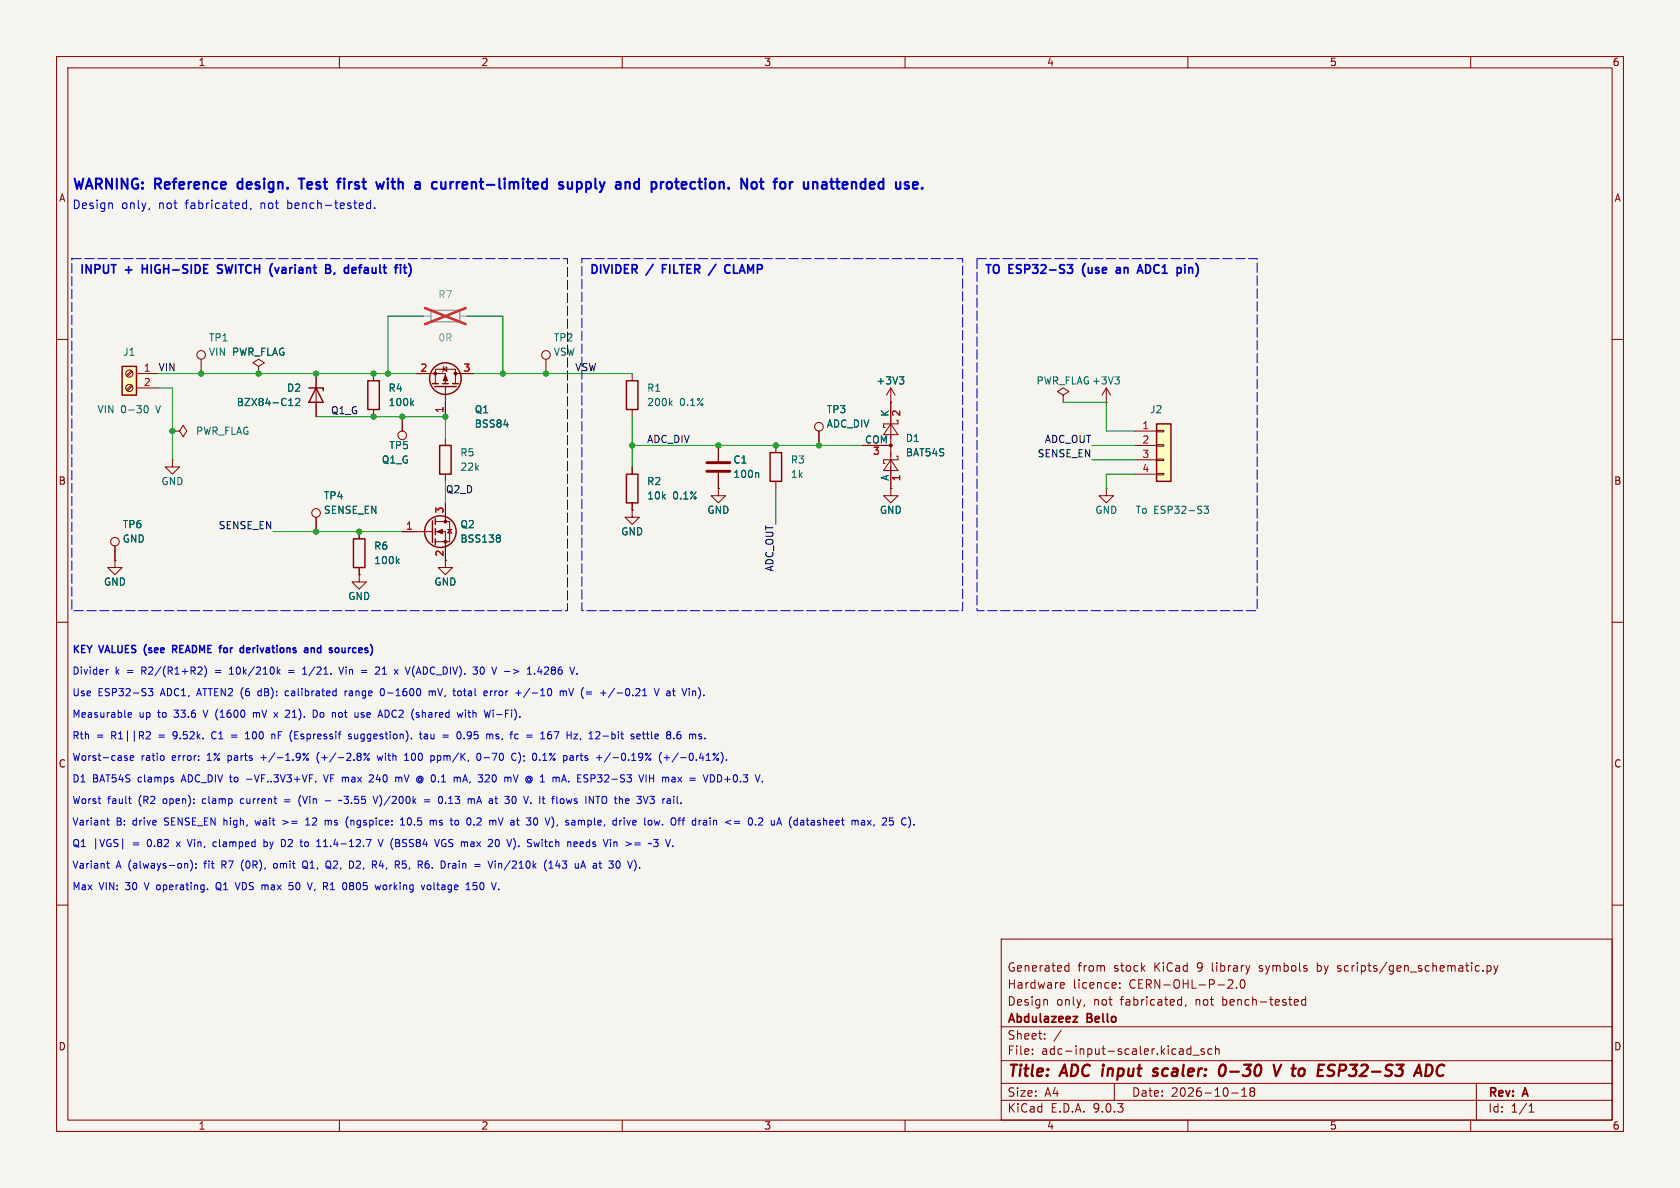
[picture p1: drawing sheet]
<svg xmlns="http://www.w3.org/2000/svg" width="297mm" height="210mm" viewBox="0 0 297 210" stroke-linecap="round" stroke-linejoin="round" font-family="sans-serif">
<path d="M0 0h297v210h-297z" fill="#f5f4ef" stroke="#f5f4ef" stroke-width=".18"/>
<g fill="none" stroke="#840000" stroke-width=".18">
<path d="M10 10h277v190h-277zM12 12h273v186h-273zM60 10v2M110 10v2M160 10v2M210 10v2M260 10v2M10 60h2M285 60h2M127 86.4v1.2h1.3l-1.3 1.3-1.3-1.3h1.3M127 86.4h.1M10 110h2"/>
<path d="M285 110h2M10 160h2M177 166h108v32h-108zM185 176.7l.2 .2v.8M187.7 173.7l.4 .1 .1 .3-.7 .1M188.1 174.6l-.4 .1M188.4 171.6h.6M188.4 170.8h.6M189 170.2v1.5M191.7 177.6v.2M197.2 173.8l.1 .3-.7 .1M198 174.6v.1"/>
<path d="M198 173.8v.1M208.5 176.7l.4 .1M208.9 176.2v1.5M208.9 177.6l-.4 .1M209.7 177.6l-.2 .3M217.1 173.3l.6-.1 .2 .1 .1 .3-1 1.1h1M218.6 174.6v.1M219.4 173.3l.2-.1a.81 .81 0 0 1 .6 .6 .81 .81 0 0 1-.3 .8l-.2 .1a.81 .81 0 0 1-.3-1.4zM229 176.7l.5 .1v.3l-.7 .1M229.5 177.6l-.5 .1M230.8 176.8l-.4-.1-.3 .3v.4l.1 .2h.6M230.8 176.2v1.5"/>
<path d="M232.9 170.2v1.5M232.9 171.6l.1 .1M233 170.7l-.1 .1M236.5 171.6l.4 .1M236.7 170.7l-.2 .2 .2 .3M261.4 170.7l.1 .1M261.5 171.6l-.1 .1M262.2 171.6v.1M262.9 170.8l.4-.1 .3 .3v.4l-.1 .2h-.6M262.9 170.7v1.5M264.1 170.7l.4 1M264.5 171.7l-.2 .4-.2 .1"/>
<path d="M264.8 170.7l-.3 1M285 160h2M60 198v2M110 198v2M160 198v2M177 194.5h108M177 191.5h108M177 187.5h108M177 181.5h108M182.5 186.3v.1M182.5 185.5v.1M184.7 183.6v.1"/>
<path d="M184.7 182.8v.1M187.6 182.1l-1.3 2M197 191.5v3M210 198v2M210.5 184.9v1.5M210.5 185.5l-.4-.1-.3 .3v.4l.2 .2h.5M210.9 186.5h1.1M212.9 185.5l-.4-.1-.2 .2 .1 .2 .5 .2v.3h-.6M214.2 185.5l-.4-.1-.3 .3v.4l.2 .2h.5M214.9 185.5l.2-.1 .4 .1v.9M214.9 184.9v1.5M217.7 193.2h1.2"/>
<path d="M219.5 193.8h.9M219.5 192.7l.5-.4v1.5M221.2 192.9l-.2 .3v.5l.2 .1 .5-.1 .1-.2-.1-.4-.2-.2M221.2 192.9l-.2-.2 .2-.4 .5 .1 .1 .2-.3 .3M221.2 192.9h.3M260 198v2M261 191.5v6.5M270.3 196.6h.9M270.3 195.5l.4-.4v1.5"/>
</g>
<path d="M204.7 189a.49 .49 0 0 0-.8 .3l.1 .1 .6 .2 .1 .3-.4 .3-.5-.1M215.5 189.4a1.21 1.21 0 0 1 .6-1.2 .44 .44 0 0 1 .5 .4 1.15 1.15 0 0 1-.7 1.6l-.4-.4M225.2 188.2l.4 2 .9-2M236.8 189.3h.7M237.6 188.2h-.7l-.3 2M252.2 188.2h.5a1.08 1.08 0 0 1 .5 1.1 1.08 1.08 0 0 1-.8 .9h-.4zM255.3 188.4a.88 .88 0 0 0-1 0 .88 .88 0 0 0-.3 1 .69 .69 0 0 0 .3 .7 .69 .69 0 0 0 .8-.1" fill="none" stroke="#840000" stroke-width=".4"/>
<path d="M189.7 179.7h.8l-.8 1h.8" fill="none" stroke="#840000" stroke-width=".3"/>
<path d="M76.2 54.9h5.1v2h-5.1z" fill="none" stroke="#9c9b98" stroke-width=".25"/>
<path d="M74.9 55.9h1.3M81.3 55.9h1.2" fill="none" stroke="#9c9b98" stroke-width=".18"/>
<path d="M75.2 54.5l7.1 2.8M82.3 54.5l-7.1 2.8" fill="none" stroke="#e12e31" stroke-width=".46"/>
<path d="M204.5 74.9h2.5v10.2h-2.5z" fill="#ffffc2"/>
<path d="M65 67.3h2.1v5.1h-2.1zM204.5 74.9h2.5v10.2h-2.5zM136.1 80h2.1v5.1h-2.1z" fill="none" stroke="#840000" stroke-width=".25"/>
<g fill="none" stroke="#840000" stroke-width=".18">
<path d="M66 66v1.3M66 72.4v1.3M137.2 78.7v1.3M144.8 76.2v2.5M152.4 78.7h5.1M157.5 74.9l1.2 1.9h-2.5zM157.5 71.1v15.3M158.7 74.3v.6h-2.5v.7h.3M200.7 76.2h3.8M200.7 78.7h3.8M204.5 76.1h1.2v.2h-1.2zM204.5 78.6h1.2v.3h-1.2z"/>
<path d="M20.3 99.1v1.2h1.3l-1.3 1.3-1.3-1.3h1.3M20.3 99.1h.1M20.3 96.5v2.6M30.5 81.3v1.3h1.2l-1.2 1.2-1.3-1.2h1.3M30.5 81.3h.1M137.2 85.1v1.3M157.5 81.3l1.2 1.9h-2.5zM157.5 86.4v1.2h1.2l-1.2 1.3-1.3-1.3h1.3M157.5 86.4h.1M158.5 80.6h.2v.7h-2.5v.6h.3M195.6 86.4v1.2h1.2l-1.2 1.3-1.3-1.3h1.3M195.6 86.4h.1"/>
<path d="M200.7 81.3h3.8M200.7 83.8h3.8M204.5 81.2h1.2v.2h-1.2zM204.5 83.7h1.2v.2h-1.2z"/>
<circle cx="144.8" cy="75.4" r=".76"/>
<circle cx="20.3" cy="95.8" r=".76"/>
</g>
<path d="M72.7 71.2l.4 .5M73.1 70.9l-.5 .4M212.9 89.5h.8l-.5 .5 .4 .1v.5l-.2 .1-.5-.1" fill="none" stroke="#006464" stroke-width=".18"/>
<circle cx="157.5" cy="78.7" r=".25" fill="#840000" stroke="#840000" stroke-width=".18"/>
<path d="M21.6 64.8h2.5v5.1h-2.5z" fill="#ffffc2"/>
<g fill="none" stroke="#840000" stroke-width=".25">
<path d="M21.6 64.8h2.5v5.1h-2.5zM54.6 68.6h2.5v.5M55.9 68.6l1.2 2.5h-2.5zM76.5 67.8h1M76.8 68.3h3.8M77.7 78.7h2.1v5.1h-2.1zM78.2 67.8h1M80 67.8h1M110.7 67.3h2.1v5.1h-2.1zM62.5 95.3h2v5h-2zM76.5 92.1v3.8M77 91.7v1"/>
<path d="M77 93.5v1M77 95.3v1M110.7 83.8h2.1v5.1h-2.1z"/>
<circle cx="78.7" cy="66.9" r="2.79"/>
<circle cx="77.9" cy="94" r="2.79"/>
</g>
<g fill="none" stroke="#840000" stroke-width=".18">
<path d="M23.2 65.5l-.8 .9M23.2 68.1l-.8 .8M23.4 65.7l-.9 .8M23.4 68.2l-.9 .9M24.1 66h3.8M24.1 68.6h3.8M30.5 76.2h1.2l.7-1 .6 1-.6 1-.7-1M30.5 76.2h.1M35.6 63.5v2.5M45.7 64.8l1-.7-1-.6-1 .6 1 .7v1.2M45.7 66h.1M55.9 66v7.7"/>
<path d="M66 66v1.3M66 72.4v1.3M71.1 73.7v2.5M73.7 66h5v1.8M77 67.8v-2.5h3.5v2.5M78.4 65.3l.6-.4v.8zM78.5 64.8l-.1 .1v.8l-.2 .1M78.7 68.3v5.4M78.7 77.5v1.2M80.5 66h3.3M96.5 63.5v2.5M111.8 66v1.3"/>
<path d="M111.8 72.4v1.3M127 78.7v2.8M144.8 76.2v2.5M152.4 78.7h5.1M157.5 71.1h.1M157.5 68.6l-.8 1.3M157.5 68.6l.7 1.3M157.5 68.6v6.3M188 69.9l1-.7-1-.6-1.1 .6 1.1 .7v1.2M188 71.1h.1M195.6 71.1h.1M195.6 68.6l-.8 1.3"/>
<path d="M195.6 68.6l.7 1.3M195.6 68.6v2.5M20.3 99.1h.1M20.3 96.5v2.6M55.9 91.4v2.6M63.5 94v1.3M71.1 94h5.4M77 92.2h2.5v3.6h-2.5M77 94h1.7v6.3h1.3l-1.3 1.3-1.2-1.3h1.2M78.7 83.8v1.3M78.7 88.9v3.3M79.1 93.6h.8"/>
<path d="M79.5 93.6l.4 .6h-.8zM111.8 90.2v1.2h1.2l-1.2 1.3-1.3-1.3h1.3M111.8 90.2h.1M111.8 82.6v1.2M111.8 88.9v1.3M127 86.4h.1M127 83.6v2.8M157.5 86.4h.1M157.5 82.6v3.8M63.5 101.6v1.3h1.3l-1.3 1.2-1.3-1.2h1.3M63.5 101.6h.1M63.5 100.3v1.3"/>
<circle cx="22.9" cy="68.6" r=".63"/>
<circle cx="22.9" cy="66" r=".63"/>
<circle cx="35.6" cy="62.7" r=".76"/>
<circle cx="71.1" cy="77" r=".76"/>
<circle cx="96.5" cy="62.7" r=".76"/>
<circle cx="55.9" cy="90.7" r=".76"/>
</g>
<g fill="none" stroke="#006464" stroke-width=".18">
<path d="M25.6 71.8l.2-.1a.68 .68 0 0 1 .4 .6 .68 .68 0 0 1-.4 .7 .84 .84 0 0 1-.2-1.2zM37.1 61.5l.4 1.3 .4-1.3M38.3 61.5v1.3M39.7 61.5v1.3l-.8-1.3v1.3M51.1 71.7h.7M52.3 70.6l.4-.2 .3 .4-.8 .9h.8M72.7 71.2l.4 .5M73.1 70.9l-.5 .4M118.5 71.2l.3 .5M118.8 70.9l-.5 .4M159 66.6h.8l-.4 .5M159.5 67.1l.3 .2v.3l-.3 .3"/>
<path d="M197.1 66.6h.8l-.4 .5M197.6 67.1l.3 .2v.3l-.3 .3M70.2 99.2l.4 .4M70.6 98.8l-.5 .5M88.2 94.6l.3 .2-.3 .3 .3 .2v.3l-.3 .2M133.9 83.6l.2 .1v.7"/>
</g>
<g fill="#840000" stroke="#840000" stroke-width=".18">
<path d="M78.7 66.3l.4 1h-.7z"/>
<path d="M77.2 94l1-.4v.8z"/>
<circle cx="80.5" cy="66" r=".25"/>
<circle cx="77" cy="66" r=".25"/>
<circle cx="78.7" cy="92.2" r=".25"/>
<circle cx="78.7" cy="95.8" r=".25"/>
</g>
<path d="M125 81.8h4M125 83.3h4" fill="none" stroke="#840000" stroke-width=".51"/>
<g fill="none" stroke="#009600" stroke-width=".18">
<path d="M74.9 55.9h-6.3v10.1M82.5 55.9h6.4v10.1M27.9 66h45.8M27.9 68.6h2.6v12.7M55.9 73.7h22.8v3.8M83.8 66h28M111.8 73.7v8.9M111.8 78.7h40.6M188 71.1h7.6v5.1h5.1M193 78.7h7.7M48.3 94h22.8M78.7 85.1v3.8"/>
<path d="M137.2 86.4v6.3M193 81.3h7.7M200.7 83.8h-5.1v2.6"/>
</g>
<g fill="none" stroke="#0000c2" stroke-width=".18">
<path d="M19.7 35.9l.2 .2v.8M26.4 36.8v.2M43.2 35.9h.4M43.6 35.4v1.5M43.6 36.8l-.4 .1M44.4 36.8l-.2 .3M65.5 35.9h-.4l-.3 .3v.4l.1 .2h.6M65.5 35.4v1.5M66.2 36.7v.2M19.2 118.3l-.4 .3M35.2 117.9l.4 .1 .1 .3-.8 .9h.8M36.1 117.7a1.46 1.46 0 0 1 0 2"/>
<path d="M40.6 119.2h.7M40.8 118.1l-.2 .2M49.1 118.7l.4 .5M49.5 118.3l-.5 .5M51 118.5h1M51 118.9h1M53.5 119.2h.7M53.5 118.3l.4-.4v1.3M59.9 117.9l.4 1.3 .5-1.3M63.9 118.5h1M63.9 118.9h1M66.4 118l.5-.1 .2 .4-.8 .9h.8"/>
<path d="M69.7 118.3l.7 .9M70.4 118.3l-.7 .9M71.6 117.9l.5 1.3 .4-1.3M73.1 119.4l.2 .3M73.3 117.7l-.3 .4M85.4 118l-.1-.1a.68 .68 0 0 0-.4 .6 .68 .68 0 0 0 .4 .7l.1-.1M94.5 119.1v.1M95.4 117.9l-.4 .9h.8M95.7 118.3v.9M22.2 134l.3 .1v.1l-.1 .2h-.3M22.2 133.6h.3M22.7 126.4l.6-.1-.1-.3h-.4l-.1 .1v.6h.5"/>
<path d="M23 134l.6-.1v-.3h-.4l-.2 .2 .1 .6h.5M25.9 129.5l.4-.2 .3 .4-.8 .9h.8M26.2 121.7h.8l-.4 .5 .4 .1v.6l-.2 .1-.6-.1M28.9 133.6l.1 .2-.1 .6M30.5 137.8l.2 .2-.2 .2M30.5 137.4h.1M35.9 125.5l.4 1.3M37.7 129.4l-.3 .5 .3 .7M40.9 129.9h1M40.9 130.3h1M43.4 130.6h.7M43.4 129.7l.4-.4v1.3"/>
<path d="M43.6 137.7h.9M44.8 126v.8M45.2 126l-.4 .1M45.7 122.2l-.1 .2 .1 .5M46.1 133.9h1M48.1 129.8v.8M48.1 129.9l.1-.1h.3l.1 .8M48.4 126l.7 .8M49.1 126l-.7 .8M50.5 125.7l.5-.2 .2 .3M50.9 122.1l-.4 .1-.1 .2 .1 .5 .4 .1M51.2 125.9l-.8 .9h.8"/>
<path d="M52.1 129.9h.4M52.7 129.3h-.6v1.3h.6M54.5 133.2l-.9 1.2M55.4 125.5a.64 .64 0 0 1 .7 .7 .64 .64 0 0 1-.7 .6zM55.8 138.1v.1M56.4 133a1.46 1.46 0 0 0 0 1.9M57.2 137l.4 1.2M59.9 126.1v.6M61 122.1v.9M61.4 122.1l-.4 .3M62.1 129.8h-.3l-.2 .1 .1 .2 .4 .1v.4h-.5M62.7 129.8l.1 .8"/>
<path d="M63.8 126.7l.4 .1M64.2 126l-.4 .1 .1 .2 .3 .1M65.3 133.2l-1 1.2M65.5 137h.3l.2 .2M66 137.3l-.8 .9h.8M66.7 133.6l.2 .8 .3-.6 .2 .6M66.8 126.8l.4-1.3 .5 1.3M67.4 121.8l.1-.1a.68 .68 0 0 1 .5 .7 .68 .68 0 0 1-.5 .6 .84 .84 0 0 1-.1-1.2zM68.6 125.6l-.5-.1v1.3l.5-.1M70 137.4h.3l.2 .2M70.5 137.6v.6M71 137.4h-.3l-.2 .2"/>
<path d="M71.5 134.4h.7M71.5 133.5l.4-.3v1.2M74.1 129.8h.5M74.3 129.3v1.1l.3 .2M74.5 137.3l.3 .3v.3l-.2 .2M74.7 138.2l-.2 .2M75 129.8h.4l.2 .1M75.6 130.1h-.4l-.2 .2 .2 .3h.4M75.9 122.3l.3-.2 .2 .2M75.9 122.1v.9M76.3 133.6h.4l.1 .2-.1 .5-.4 .1M76.4 122.3v.7"/>
<path d="M76.9 122.2l-.3-.1-.2 .2M78.3 129.9h1M78.3 130.3h1M80.8 129.8l.1-.3 .2-.2 .3 .2 .1 .3M80.8 137.6l.2-.2h.3l.1 .8M80.9 122.8l.1 .1 .3 .1M81.3 122.1l-.3 .1-.1 .2M81.8 126l-.2 .8-.3-.6M82 130.5v.1M82.2 137l-.4 1.2M82.3 125.5v.2M82.3 126v.8"/>
<path d="M82.7 126h.5M84.4 133.3l.2-.1a.68 .68 0 0 1 .4 .6 .68 .68 0 0 1-.4 .6l-.2-.1-.1-.4zM85.6 122.9h.5M85.6 122.2l.4-.1 .2 .3-.6 .2M85.9 137h.5M86.5 137.5l-.8 .7h.8M86.7 122.1v.9M86.9 122.1l-.2 .3M86.9 129.8l.2 .1v.7M87.2 125.5v.2M87.2 126v.8M87.7 130.6h.3"/>
<path d="M88 129.8l-.3 .1v.2l.3 .1M90.6 129.3l-.3 .2M90.8 137l.4 1.2 .4-1.2M91.2 122.5h.9M91.2 133.3a.6 .6 0 0 0-.8 .4 .6 .6 0 0 0 .6 .7l.2-.1M91.7 133l.1 .2M91.8 134.7l-.1 .2M93.7 121.7l-1.1 1.6M95.4 134.3v.1M95.6 129.7l.4-.4v1.3M97.4 129.3l-.4 .1-.2 .5M97.9 129.3h.9l-.5 1.3"/>
<path d="M99 122.3l.4-.2 .2 .2M99 122.1v.9M99.3 138.2l.4-1.2 .4 1.2M99.4 137.9h.6M99.6 122.3l.2-.2 .3 .1v.8M99.6 122.3v.7M100.6 121.7l.4 1.3M100.8 134.4h.5M100.8 133.6h.5v.8M101.3 133.9l-.5 .1M102.7 130.6l-.2 .2M103.6 122.3h1"/>
<path d="M103.6 122.7h1M104.5 137.6h.5M105 137h-.5v1.2M105.4 133.9h1M106.6 130.1h1M107.9 133.1l-1.1 1.6M108.7 121.7l-1.1 1.6M112.6 130.4l.2 .2h.3M112.6 129.9l.2-.1h.2l.2 .1v.2l-.6 .1M113.6 129.8h.4M113.7 129.3v1.1l.3 .2M114.2 137v1.2"/>
<path d="M114.3 129.8h.5M114.5 129.3v1.1l.3 .2M114.8 137v1.2M114.8 137.6h.7M115.5 137v1.2M115.7 121.7l.4 1.3 .4-1.3M116.9 133a1.46 1.46 0 0 0 0 1.9M117.4 133.9h1M117.9 133.5v.9M118.3 122.1l-.4 .1M118.3 122.5h-.3l-.2 .2 .1 .2 .4 .1M119.8 137.4l.7 .8"/>
<path d="M119.9 129.8h.2l.3 .3-.1 .4-.4 .1M120 129.3h.3M120.5 137.4l-.7 .8M124.3 137l.4 1.2 .5-1.2M126.3 137.5l-.2-.5h-.5v1.2M127.3 138.2a.68 .68 0 0 0 .2-.8 .68 .68 0 0 0-.6-.4v1.2M128.4 134.3v.1M18.8 152.6h.5M18.8 145h.5M19 144.6v1.1l.3 .2M19 152.2v1.1l.3 .2M21.7 148.3v1.8"/>
<path d="M22.7 141.2h.5M22.9 141.9l.3 .1M32.8 152.6l.4 .2v.7M33.1 148.4l.4 1.3M33.7 152a1.46 1.46 0 0 1 0 2M34.6 153.4v.1M34.6 152.7v.1M36.7 157.2v.1M38.1 148.8l-.3 .1-.1 .2v.4l.4 .2M38.4 156.1a.9 .9 0 0 0 0 1.1M41.6 156l.4 1.3M42.7 141.2l-.2 .2v.4l.2 .2"/>
<path d="M42.8 152.4l-.1 .5 .1 .7M45.1 145l.2 .9M46.7 148.9l.3-.1 .2 .1M46.7 148.4v1.3M47.2 149.5l-.2 .2-.3-.1M48.8 152.6l-.3 .1-.1 .2v.5l.4 .1M50 145l1 .4-1 .3M50.1 148.4a.68 .68 0 0 1 .4 .6 .68 .68 0 0 1-.4 .7M50.3 141.4h1M50.3 141.7h1M51.1 156h.6M51.3 156.5h.3l.2 .2"/>
<path d="M51.8 157l-.2 .3h-.3M53.2 140.6a1.46 1.46 0 0 0 0 1.9M53.7 153.2l.5 .2M54 152.2a.43 .43 0 0 0-.5 .4v.4a.43 .43 0 0 0 .5 .5M54 145.9h.8M54 144.9l.4-.3v1.3M54.1 148.8l-.2 .3v.3l.2 .3M55.2 156l-.4 1.3M56 149.7h.7M57.2 149.7h.7M57.3 148.7l-.1 .1M57.5 141.6h1"/>
<path d="M57.6 145.1l.3-.1 .1 .2M57.8 152.3l.4-.1 .2 .2M57.9 153.2l.5 .3M58 145.2v.7M58.2 145l-.2 .2M58.4 153.3l-.2 .2-.4-.1M60.5 141.4l-.6 .2M60.8 140.8h.8M60.8 141.9l.2 .1M61.5 144.4l-.2 .4M62 145v.9M62 156l-.2 .3 .2 .3-.2 .1v.3l.2 .3"/>
<path d="M62.1 152.2a.68 .68 0 0 1 .4 .6 .68 .68 0 0 1-.4 .7M62.2 145l-.2 .1M66.1 152.9l.5 .6M66.3 152.2l.3 .2-.1 .3-.2 .2M66.8 140.8l-.4 1.2M66.9 148.4l.4 1.3 .4-1.3M67.1 140.6l.2 .2M67.3 142.3l-.2 .2M67.3 156.4l-.3 .9-.2-.6M68 156.4l-.3 .3v.3l.3 .3M70.8 145.9h.7M70.8 144.9l.4-.3v1.3"/>
<path d="M71.1 153.4l.2 .1M71.8 152.2h-.6l-.1 .6 .2-.1M72.1 144.8v.8M75 141.4h1M75 141.7h1M75.1 156.4l-.3 .9M75.6 156.6l.2-.2 .3 .2 .1 .4-.1 .2-.3 .1-.2-.1zM75.6 152.7h-.3l-.1 .2M75.8 152.2l-.4 .1a.86 .86 0 0 0 0 1.2h.2M76.4 145l.2 .2M76.6 145.2l.2-.2 .3 .1v.8M76.6 145.2v.7"/>
<path d="M77.5 141.3l.1-.4 .2-.1 .3 .1 .1 .4M78.6 149.1h.2M78.8 141.9v.1M78.8 148.5a.59 .59 0 0 0-.8 .5 .59 .59 0 0 0 .8 .6M79.3 152.6v.9M79.6 152.6l-.3 .3M79.7 144.6v1.1M80.7 145l.3 .1 .1 .1-.1 .5-.3 .2M82.4 157.3h.7M83.5 141.2l.4 .2v.6M83.8 145.7v.2M84.3 156h-.6l-.1 .6 .2-.1 .4 .1 .1 .1v.5l-.2 .1-.5-.1"/>
<path d="M84.4 141.7h.6M84.7 140.8l-.4 1.2M86.3 152.2l.4 1.3 .4-1.3M87.5 152.2v.1M87.9 148.4a.68 .68 0 0 1 .4 .6 .68 .68 0 0 1-.4 .7M88.1 144.6l.4 1.3 .4-1.3M88.2 152.6v.9M88.6 152.7l-.3-.1-.1 .1M90.9 140.8a.79 .79 0 0 1 0 1.2M91.7 149.5v.2M95 144.8v.8M95.8 148.4v.1"/>
<path d="M96.6 153.9v.1M96.6 152v.1M97 153.5h.8M97 152.6l.4-.4v1.3M98.6 145.8l-.1 .2M98.6 152.1l-.3 .9h.7M100.1 141.2l.3 .8M102 148.9l.1 .2-.6 .1M102.3 145.1l.3-.1 .2 .2M102.8 153.1h.6M103.1 152.2l.4 1.3M103.2 149l-.2-.2h-.3l-.2 .2 .1 .6h.5"/>
<path d="M103.2 149.1l-.7 .1M105.3 140.8h.8M105.7 140.8v1.2M106.6 140.8a.9 .9 0 0 0 0 1.2M108.9 148.8l.2 .2v.7M110.3 144.6v.1M110.3 145v.9M110.8 145l.3 .9 .3-.9M114.9 140.8h.8l-.5 .5M115.4 141.3l.3 .2v.3l-.3 .2M115.5 148.4h.8l-.4 .5M116.6 145l-.2 .9-.2-.7"/>
<path d="M117.1 145.7v.2M117.7 148.4l.4 1.3 .4-1.3M120.4 141.9v.1M125.5 144.6v.1M125.5 145v.9M132.4 144.8l.2-.2 .4 .2M134.1 144.7l.5-.1 .2 .2M139.7 146.1l.2 .2M139.9 144.4l-.2 .2M140.6 145l-.3 .2v.4l.3 .3M143.5 145h.3l.2 .2M144 145.8l-.5 .1"/>
<path d="M144 145.3l-.5 .1M153.3 145l.7 .9M154 145l-.7 .9M154.6 145.8l-.2 .2M156 144.7l.2-.1 .5 .1M157.9 144.6h-.6l-.1 .6M160.2 144.7l-.4-.1-.3 .2M160.2 145.7l-.3 .2M160.6 144.4l.2 .2M160.8 146.1l-.2 .2"/>
<circle cx="53.7" cy="133.3" r=".18"/>
<circle cx="54.4" cy="134.2" r=".18"/>
<circle cx="64.5" cy="133.3" r=".18"/>
<circle cx="65.1" cy="134.2" r=".18"/>
</g>
<g fill="none" stroke="#0000c2" stroke-width=".3">
<path d="M14.5 46.8v1.5M16.1 46.8v1.5l-.9-1.5v1.5M17.6 46.9l-.2-.1h-.6v1.5M18.3 46.8v1.2M19.2 46.8v1.2M19.7 46.8h.8M20.1 46.8v1.5M22.7 47.2v1.1M25.2 46.8v1.5M25.2 47.5h.8M26 46.8v1.5M26.7 46.8v1.5"/>
<path d="M28.2 46.9a.54 .54 0 0 0-.7 .1M29 46.8v1.5M29.8 46.8v1.5M33.2 46.9l-.6-.1-.2 .1M33.8 46.8v1.5M35.2 47l-.3-.2h-.4v1.5M36.7 46.8h-.7v1.5M38.5 48.2h.7M39.3 46.9l-.6-.1-.2 .3 .1 .3 .6 .3M39.8 46.8l.4 1.5M41.1 46.8l-.4 1.5M41.7 46.8v1.5"/>
<path d="M42.2 46.8h.8M42.6 46.8v1.5M44.4 46.9h-.1a.54 .54 0 0 0-.7 .1M45 46.8v1.5M45.9 46.8v1.5M48.2 46.6l-.3 .4M48.6 47.3l.4 1M52.2 46.8v.1M55.6 46.8v1.3M57.6 46.8h.5l.2 .1 .1 .3-.3 .3a.4 .4 0 0 1 .4 .4 .4 .4 0 0 1-.3 .4h-.6zM57.6 47.5h.5M59.2 48.2l-.2 .3"/>
<path d="M61.6 46.8v1.5M62.5 47.3l.4 .1 .1 .3-.8 .1M62.9 48.2l-.4 .1M64 46.8l-.4 .2M67.2 46.8v1.3M68 46.8v1.3M70.3 46.8l-.3 .2M70.8 46.8v.1M71.3 47.3h.6M71.5 46.8v1.3l.4 .2M72.2 46.6a1.72 1.72 0 0 1 0 2.3M105.4 47l-.3-.2h-.4v1.5"/>
<path d="M106.2 46.8v1.5M106.7 46.8l.5 1.5 .5-1.5M108.2 46.8v1.5M109.6 47l-.3-.2h-.4v1.5M111.1 46.8h-.7v1.5M112.6 46.9l-.3-.1h-.5v1.5M115.5 46.7l-1.3 2M117.1 47.5h.5M117.8 46.8h-.7v1.5M118.4 46.8v1.5M119.1 46.8v1.5M120.1 46.8h.9"/>
<path d="M120.6 46.8v1.5M122.2 46.8h-.7v1.5M123.6 46.9l-.2-.1h-.6v1.5M126.6 46.7l-1.3 2M129.1 46.9a.6 .6 0 0 0-.8 0 .6 .6 0 0 0-.2 .8 .56 .56 0 0 0 .3 .5 .56 .56 0 0 0 .7 0M129.7 46.8v1.5M130.7 48.3l.5-1.5 .5 1.5M132.2 48.3v-1.5l.5 1.1 .5-1.1v1.5M134.7 46.9l-.2-.1h-.6v1.5M174.3 46.8h.9M174.8 46.8v1.5M175.7 47a.51 .51 0 0 1 .8 0"/>
<path d="M179.1 46.8h-.7v1.5M180.5 46.9l-.5-.1-.2 .1M182 46.9l-.2-.1h-.6v1.5M182.5 46.8h1l-.5 .6M184 46.9l.3-.1 .5 .1M188.2 46.9l-.6-.1-.2 .1M188.7 46.8h.9l-.5 .6 .4 .1v.7l-.2 .1-.5-.1M191.8 46.6l-.3 .4M197.4 47.4l.4-.1 .2 .2M198 47.7h-.5a.29 .29 0 0 0-.2 .3 .29 .29 0 0 0 .2 .3l.5-.1M201 48.3l.5-1.5 .5 1.5M201.2 47.9h.7"/>
<path d="M203.3 47l-.4-.2h-.4v1.5M204.9 46.9h-.1a.54 .54 0 0 0-.7 .1M205.8 47l.1-.2v1.5M209.5 46.8v.1M209.5 47.3v1M211.4 46.6l.3 .4"/>
</g>
<g fill="none" stroke="#0000c2" stroke-width=".36">
<path d="M13.2 31.6l.4 1.8M14.7 31.6l-.4 1.8M15.2 33.4l.6-1.8 .6 1.8M17.9 31.7l-.2-.1h-.7v1.8M19.8 31.6v1.8l-1-1.8v1.8M20.7 31.6v1.8M22.5 31.6v1.8l-1-1.8v1.8M24.3 31.7a.65 .65 0 0 0-.8 .1M28.4 31.7l-.3-.1h-.7v1.8M31.2 31.6l-.3 .1-.1 .1M42.1 32.3v.9M42.9 31.6v1.8"/>
<path d="M46.7 31.6v.1M52.8 31.6h1M53.3 31.6v1.8M57.4 31.6v1.5M60.3 31.6l-.4 .1-.1 .1M60.9 31.6v.1M60.9 32.2v1.2M64.3 31.6v1.5M67.9 32.2l-.4 1.2M68.6 31.6v.1M68.6 32.2v1.2M69.4 31.6v1.5"/>
<path d="M70.5 31.6v1.8M79.6 32.2v1.2M80.1 32.2l-.3 .1-.2 .2M85 31.6v1.5M88.3 31.6v1.5M89.2 31.6v.1M92.5 31.6v.1M93.3 31.6v1.5M96.7 31.6v1.8M99.1 32.2l.4 .1M99.1 32.8l.4 .1 .1 .2-.3 .3h-.3M100.4 32.2l.1 1.1a.49 .49 0 0 0 .6-.1"/>
<path d="M101.1 32.2v1.2M102 32.3l.5-.1 .4 .3v.5l-.2 .3h-.7M102 32.2v1.8M105.3 31.6v1.5M112.8 32.2l.2 .1M113 31.6v1.8M113 33.3l-.2 .1M119.3 32.2h.7M119.6 31.6v1.5M119.8 33.4h.2M121.1 32.2h-.3l-.3 .2 .1 .9 .5 .1M121.4 32.6l-.9 .2"/>
<path d="M123.7 31.6v1.5M124.7 31.6v.1M132.1 31.6v1.8l-1-1.8v1.8M134.6 31.6v1.5M136.7 32.2h.7M137.4 31.6l-.3 .1-.1 .1v1.6M143.7 32.2v1.2M144.3 32.2l-.6 .1M147 31.6v1.5M148 31.6v1.5M149.1 32.3l.5-.1 .1 .1 .1 .3-.8 .2M149.1 33.3h.6"/>
<path d="M153 31.6v1.8M156.2 31.6v1.8"/>
</g>
<g fill="none" stroke="#0000c2" stroke-width=".25">
<path d="M13.2 114.1v1.3M13.9 114.1l-.7 .7M15 114.1h-.6v1.3M15.4 114.1l.4 .7 .5-.7M17.5 114.1l.4 1.3 .4-1.3M18.6 115.4l.4-1.3 .4 1.3M19.8 114.1v1.3M20.8 114.1v1M21.6 114.1v1M22.8 114.1h-.6v1.3M24 114.2l-.5-.1-.2 .1M25.9 113.9l-.3 .4"/>
<path d="M30.8 114.8l.5 .6M31.1 114.7l-.6 .1M31.2 114.2l-.7-.1v1.3M32.4 114.1h-.6v1.3M32.8 115.4l.4-1.3 .4 1.3M34.6 114.3l-.6-.2v1.3M35.3 115.4v-1.3l.4 .9 .5-.9v1.3M37.4 114.1h-.6v1.3M39.2 114.1l-.3 .2M43 114.1v1.3M44 114.5h-.2l-.2 .2v.6l.4 .1M44.2 114.8l-.6 .1"/>
<path d="M45.5 114.1v.1M48.2 114.1v1.1M49 114.1v.1M55 114.6l.2-.1 .3 .1 .1 .8M55 114.5v.9M56.7 114.1v1.3M60.5 114.5v.7l.3 .2M65.5 113.9l.2 .4"/>
</g>
<path d="M12.7 45.7h87.6v62.3h-87.6zM102.9 45.7h67.3v62.3h-67.3zM172.7 45.7h49.5v62.3h-49.5z" fill="none" stroke="#0000c2" stroke-width=".18" stroke-dasharray="1.7 .6"/>
<g fill="#009600" stroke="#009600" stroke-width=".18">
<circle cx="111.8" cy="78.7" r=".46"/>
<circle cx="88.9" cy="66" r=".46"/>
<circle cx="127" cy="78.7" r=".46"/>
<circle cx="144.8" cy="78.7" r=".46"/>
<circle cx="137.2" cy="78.7" r=".46"/>
<circle cx="45.7" cy="66" r=".46"/>
<circle cx="55.9" cy="66" r=".46"/>
<circle cx="66" cy="73.7" r=".46"/>
<circle cx="78.7" cy="73.7" r=".46"/>
<circle cx="71.1" cy="73.7" r=".46"/>
<circle cx="66" cy="66" r=".46"/>
<circle cx="68.6" cy="66" r=".46"/>
<circle cx="63.5" cy="94" r=".46"/>
<circle cx="55.9" cy="94" r=".46"/>
<circle cx="96.5" cy="66" r=".46"/>
<circle cx="35.6" cy="66" r=".46"/>
<circle cx="30.5" cy="76.2" r=".46"/>
</g>
<g font-size="2.8" fill="#840000">
<text x="178" y="190.9">Title:</text>
<text x="187.7" y="190.9">ADC input</text>
<text x="205.5" y="190.9">scaler:</text>
<text x="218" y="190.9">0-30</text>
<text x="228.5" y="190.9">V to</text>
<text x="237.8" y="190.9">ESP32-S3</text>
</g>
<g font-size="2.5" fill="#0000c2">
<text x="12.7" y="34.4">WARNING: Reference</text>
<text x="42.9" y="34.4">design.</text>
<text x="54.5" y="34.4">Test</text>
<text x="62" y="34.4">first</text>
<text x="69.6" y="34.4">with</text>
<text x="77.1" y="34.4">a</text>
<text x="80.8" y="34.4">current-limited</text>
<text x="104" y="34.4">supply</text>
<text x="114.8" y="34.4">and</text>
<text x="121.7" y="34.4">protection.</text>
<text x="138.3" y="34.4">Not</text>
<text x="144.9" y="34.4">for</text>
<text x="150.8" y="34.4">unattended</text>
</g>
<g font-size="2.1" fill="#0000c2">
<text x="12.7" y="37.3">Design</text>
<text x="21.4" y="37.3">only,</text>
<text x="28.1" y="37.3">not</text>
<text x="33" y="37.3">fabricated,</text>
<text x="46.3" y="37.3">not</text>
<text x="51.2" y="37.3">bench-tested.</text>
<text x="14" y="49.1">INPUT</text>
<text x="22.2" y="49.1">+</text>
<text x="25.8" y="49.1">HIGH-SIDE</text>
<text x="39.8" y="49.1">SWITCH</text>
<text x="49.6" y="49.1">(variant</text>
<text x="60" y="49.1">B,</text>
<text x="64" y="49.1">default</text>
<text x="104.1" y="49.1">DIVIDER</text>
<text x="117.8" y="49.1">FILTER</text>
<text x="130" y="49.1">CLAMP</text>
<text x="174" y="49.1">TO</text>
<text x="178.4" y="49.1">ESP32-S3</text>
<text x="192" y="49.1">(use</text>
<text x="198.6" y="49.1">an</text>
<text x="203.1" y="49.1">ADC1</text>
<text x="210.6" y="49.1">pin)</text>
</g>
<g font-size="2.1" fill="#840000">
<text x="178" y="172">Generated</text>
<text x="190.5" y="172">from</text>
<text x="197" y="172">stock</text>
<text x="204.2" y="172">KiCad</text>
<text x="211.9" y="172">9</text>
<text x="214.6" y="172">library</text>
<text x="223.2" y="172">symbols</text>
<text x="233.5" y="172">by</text>
<text x="237.3" y="172">scripts/gen_schematic.py</text>
<text x="178" y="178">Design</text>
<text x="178" y="175">Hardware</text>
<text x="186.7" y="178">only,</text>
<text x="189.7" y="175">licence:</text>
<text x="193.4" y="178">not</text>
<text x="198.3" y="178">fabricated,</text>
<text x="199.7" y="175">CERN-OHL-P-2.0</text>
<text x="211.6" y="178">not</text>
<text x="216.5" y="178">bench-tested</text>
<text x="178" y="184">Sheet:</text>
<text x="178" y="181.2">Abdulazeez</text>
<text x="192.2" y="181.2">Bello</text>
<text x="178" y="186.7">File:</text>
<text x="184.1" y="186.7">adc-input-scaler.kicad_sch</text>
<text x="178" y="196.9">KiCad</text>
<text x="178" y="194.1">Size:</text>
<text x="184.7" y="194.1">A4</text>
<text x="185.7" y="196.9">E.D.A.</text>
<text x="193.3" y="196.9">9.0.3</text>
<text x="200" y="194.1">Date:</text>
<text x="207" y="194.1">2026-10-18</text>
<text x="263" y="194.3">Rev:</text>
<text x="263" y="196.9">Id:</text>
<text x="267.1" y="196.9">1/1</text>
<text x="269.4" y="194.3">A</text>
</g>
<g font-size="1.8" fill="#840000">
<text x="35" y="11.9">1</text>
<text x="85" y="11.9">2</text>
<text x="135" y="11.9">3</text>
<text x="185" y="11.9">4</text>
<text x="235" y="11.9">5</text>
<text x="285" y="11.9">6</text>
<text x="10.3" y="35.9">A</text>
<text x="285.3" y="35.9">A</text>
<text x="10.3" y="85.9">B</text>
<text x="285.3" y="85.9">B</text>
<text x="78.5" y="98.5" transform="rotate(-90 78.5 98.5)">2</text>
<text x="10.3" y="135.9">C</text>
<text x="285.3" y="135.9">C</text>
<text x="10.3" y="185.9">D</text>
<text x="285.3" y="185.9">D</text>
<text x="35" y="199.9">1</text>
<text x="85" y="199.9">2</text>
<text x="135" y="199.9">3</text>
<text x="185" y="199.9">4</text>
<text x="235" y="199.9">5</text>
<text x="285" y="199.9">6</text>
</g>
<g font-size="1.8" fill="#939391">
<text x="77.4" y="52.9">R7</text>
<text x="77.4" y="60.6">0R</text>
</g>
<g font-size="1.8" fill="#006464">
<text x="21.7" y="63.1">J1</text>
<text x="36.8" y="60.6">TP1</text>
<text x="40.9" y="63.1">PWR_FLAG</text>
<text x="97.8" y="60.6">TP2</text>
<text x="97.8" y="63.1">VSW</text>
<text x="41.8" y="72">BZX84-C12</text>
<text x="50.6" y="69.4">D2</text>
<text x="68.6" y="69.4">R4</text>
<text x="68.6" y="72">100k</text>
<text x="114.3" y="69.4">R1</text>
<text x="114.3" y="72">200k</text>
<text x="120.1" y="72">0.1%</text>
<text x="154.8" y="68.2">+3V3</text>
<text x="183.1" y="68.2">PWR_FLAG+3V3</text>
<text x="17.1" y="73.3">VIN</text>
<text x="21.3" y="73.3">0-30</text>
<text x="27.7" y="73.3">V</text>
<text x="34.6" y="77.1">PWR_FLAG</text>
<text x="83.8" y="73.3">Q1</text>
<text x="83.8" y="75.8">BSS84</text>
<text x="146.1" y="73.3">TP3</text>
<text x="146.1" y="75.8">ADC_DIV</text>
<text x="157.2" y="73.8" transform="rotate(-90 157.2 73.8)">K</text>
<text x="203.2" y="73.3">J2</text>
<text x="67.4" y="82.1">Q1_G</text>
<text x="68.7" y="79.6">TP5</text>
<text x="81.3" y="80.9">R5</text>
<text x="81.3" y="83.4">22k</text>
<text x="129.5" y="82.1">C1</text>
<text x="139.7" y="82.1">R3</text>
<text x="152.8" y="78.5">COM</text>
<text x="160" y="78.3">D1</text>
<text x="160" y="80.9">BAT54S</text>
<text x="28.4" y="86">GND</text>
<text x="57.2" y="88.5">TP4</text>
<text x="114.3" y="86">R2</text>
<text x="114.3" y="88.5">10k</text>
<text x="118.9" y="88.5">0.1%</text>
<text x="129.5" y="84.7">100n</text>
<text x="139.7" y="84.7">1k</text>
<text x="157.2" y="85.1" transform="rotate(-90 157.2 85.1)">A</text>
<text x="21.6" y="93.6">TP6</text>
<text x="57.2" y="91">SENSE_EN</text>
<text x="81.3" y="93.6">Q2</text>
<text x="109.7" y="94.8">GND</text>
<text x="125" y="91">GND</text>
<text x="155.4" y="91">GND</text>
<text x="193.5" y="91">GND</text>
<text x="200.7" y="91">To ESP32-S3</text>
<text x="21.6" y="96.1">GND</text>
<text x="66" y="97.4">R6</text>
<text x="66" y="99.9">100k</text>
<text x="81.3" y="96.1">BSS138</text>
<text x="18.3" y="103.7">GND</text>
<text x="61.5" y="106.3">GND</text>
<text x="76.7" y="103.7">GND</text>
</g>
<g font-size="1.8" fill="#a90000">
<text x="25.3" y="65.8">1</text>
<text x="74.2" y="65.8">2</text>
<text x="81.8" y="65.8">3</text>
<text x="25.3" y="68.3">2</text>
<text x="78.5" y="73.1" transform="rotate(-90 78.5 73.1)">1</text>
<text x="159.5" y="73.7" transform="rotate(-90 159.5 73.7)">2</text>
<text x="201.9" y="75.9">1</text>
<text x="154.2" y="80.7">3</text>
<text x="201.9" y="78.5">2</text>
<text x="201.9" y="81">3</text>
<text x="201.9" y="83.6">4</text>
<text x="159.5" y="85.2" transform="rotate(-90 159.5 85.2)">1</text>
<text x="71.7" y="93.7">1</text>
<text x="78.5" y="90.9" transform="rotate(-90 78.5 90.9)">3</text>
</g>
<g font-size="1.8" fill="#0f0f0f">
<text x="27.9" y="65.7">VIN</text>
<text x="101.6" y="65.7">VSW</text>
<text x="58.4" y="73.3">Q1_G</text>
<text x="114.3" y="78.4">ADC_DIV</text>
<text x="183.3" y="80.9">SENSE_EN</text>
<text x="184.6" y="78.4">ADC_OUT</text>
<text x="78.7" y="87.3">Q2_D</text>
<text x="38.6" y="93.6">SENSE_EN</text>
<text x="136.8" y="101.1" transform="rotate(-90 136.8 101.1)">ADC_OUT</text>
</g>
<g font-size="1.8" fill="#0000c2">
<text x="12.7" y="119.6">Divider</text>
<text x="12.7" y="116.1">KEY</text>
<text x="17.7" y="116.1">VALUES (see</text>
<text x="20.3" y="119.6">k</text>
<text x="22.5" y="119.6">=</text>
<text x="25.3" y="119.6">R2/(R1+R2)</text>
<text x="31.6" y="116.1">README for</text>
<text x="38.5" y="119.6">=</text>
<text x="41.2" y="119.6">10k/210k</text>
<text x="44.6" y="116.1">derivations</text>
<text x="54.6" y="119.6">1/21.</text>
<text x="56.4" y="116.1">and</text>
<text x="61.3" y="119.6">Vin</text>
<text x="61.4" y="116.1">sources)</text>
<text x="68.1" y="119.6">21</text>
<text x="71.7" y="119.6">x</text>
<text x="73.9" y="119.6">V(ADC_DIV).</text>
<text x="86" y="119.6">30</text>
<text x="89.6" y="119.6">V -&gt;</text>
<text x="96.1" y="119.6">1.4286</text>
<text x="12.7" y="123.4">Use</text>
<text x="17.3" y="123.4">ESP32-S3</text>
<text x="28.5" y="123.4">ADC1,</text>
<text x="35.1" y="123.4">ATTEN2 (6</text>
<text x="46.3" y="123.4">dB):</text>
<text x="51.3" y="123.4">calibrated</text>
<text x="62" y="123.4">range</text>
<text x="68.5" y="123.4">0-1600</text>
<text x="77.3" y="123.4">mV,</text>
<text x="81.9" y="123.4">total</text>
<text x="87.4" y="123.4">error</text>
<text x="93.2" y="123.4">+/-10</text>
<text x="101.3" y="123.4">mV</text>
<text x="105.2" y="123.4">(=</text>
<text x="108.8" y="123.4">+/-0.21</text>
<text x="118.7" y="123.4">V at</text>
<text x="124" y="123.4">Vin).</text>
<text x="12.7" y="127.2">Measurable</text>
<text x="12.7" y="131">Rth</text>
<text x="17" y="131">=</text>
<text x="19.8" y="131">R1||R2</text>
<text x="24.6" y="127.2">up</text>
<text x="28" y="127.2">to</text>
<text x="28.3" y="131">=</text>
<text x="31.1" y="131">9.52k.</text>
<text x="31.1" y="127.2">33.6</text>
<text x="36.5" y="127.2">V (1600</text>
<text x="38.1" y="131">C1</text>
<text x="44.5" y="131">100</text>
<text x="45.6" y="127.2">mV</text>
<text x="49.3" y="131">nF</text>
<text x="51.8" y="127.2">21).</text>
<text x="52.7" y="131">(Espressif</text>
<text x="56.8" y="127.2">Do</text>
<text x="60.4" y="127.2">not</text>
<text x="63.3" y="131">suggestion).</text>
<text x="64.6" y="127.2">use</text>
<text x="69" y="127.2">ADC2</text>
<text x="75" y="127.2">(shared</text>
<text x="76.1" y="131">tau</text>
<text x="80.3" y="131">=</text>
<text x="83.1" y="131">0.95</text>
<text x="83.4" y="127.2">with</text>
<text x="88.4" y="127.2">Wi-Fi).</text>
<text x="88.5" y="131">ms,</text>
<text x="93" y="131">fc</text>
<text x="96" y="131">=</text>
<text x="98.7" y="131">167</text>
<text x="103.5" y="131">Hz,</text>
<text x="107.6" y="131">12-bit</text>
<text x="115.3" y="131">settle</text>
<text x="121.8" y="131">8.6</text>
<text x="12.7" y="134.8">Worst-case</text>
<text x="24.9" y="134.8">ratio</text>
<text x="30.5" y="134.8">error:</text>
<text x="36.9" y="134.8">1%</text>
<text x="40.7" y="134.8">parts</text>
<text x="46.7" y="134.8">+/-1.9%</text>
<text x="56.9" y="134.8">(+/-2.8%</text>
<text x="67.8" y="134.8">with</text>
<text x="72.8" y="134.8">100</text>
<text x="77.6" y="134.8">ppm/K,</text>
<text x="86" y="134.8">0-70</text>
<text x="92.3" y="134.8">C);</text>
<text x="96.2" y="134.8">0.1%</text>
<text x="101.9" y="134.8">parts</text>
<text x="107.9" y="134.8">+/-0.19%</text>
<text x="119.2" y="134.8">(+/-0.41%).</text>
<text x="12.7" y="142.4">Worst</text>
<text x="12.7" y="138.6">D1</text>
<text x="16.4" y="138.6">BAT54S</text>
<text x="19" y="142.4">fault</text>
<text x="24.5" y="138.6">clamps</text>
<text x="24.6" y="142.4">(R2</text>
<text x="29.1" y="142.4">open):</text>
<text x="32.4" y="138.6">ADC_DIV to</text>
<text x="36.3" y="142.4">clamp</text>
<text x="43.2" y="142.4">current</text>
<text x="44.2" y="138.6">-VF..3V3+VF.</text>
<text x="53.9" y="142.4">(Vin</text>
<text x="58.2" y="138.6">VF max</text>
<text x="61.5" y="142.4">~3.55</text>
<text x="66.6" y="138.6">240</text>
<text x="67.8" y="142.4">V)/200k</text>
<text x="71.4" y="138.6">mV</text>
<text x="75.3" y="138.6">@ 0.1</text>
<text x="76.9" y="142.4">=</text>
<text x="79.6" y="142.4">0.13</text>
<text x="82.3" y="138.6">mA,</text>
<text x="85" y="142.4">mA</text>
<text x="86.9" y="138.6">320</text>
<text x="89" y="142.4">at</text>
<text x="91.7" y="138.6">mV</text>
<text x="92" y="142.4">30</text>
<text x="95.6" y="142.4">V. It</text>
<text x="95.6" y="138.6">@ 1</text>
<text x="100.8" y="138.6">mA.</text>
<text x="101" y="142.4">flows</text>
<text x="105.4" y="138.6">ESP32-S3</text>
<text x="107" y="142.4">INTO the</text>
<text x="116.6" y="142.4">3V3</text>
<text x="116.6" y="138.6">VIH</text>
<text x="120.8" y="138.6">max</text>
<text x="125.8" y="138.6">=</text>
<text x="128.6" y="138.6">VDD+0.3</text>
<text x="12.7" y="146.3">Variant</text>
<text x="20.5" y="146.3">B:</text>
<text x="23.6" y="146.3">drive</text>
<text x="29.3" y="146.3">SENSE_EN high,</text>
<text x="45.8" y="146.3">wait</text>
<text x="50.8" y="146.3">&gt;=</text>
<text x="55.1" y="146.3">12</text>
<text x="58.7" y="146.3">ms</text>
<text x="62.6" y="146.3">(ngspice:</text>
<text x="72.5" y="146.3">10.5</text>
<text x="77.9" y="146.3">ms</text>
<text x="81.8" y="146.3">to</text>
<text x="84.8" y="146.3">0.2</text>
<text x="89" y="146.3">mV</text>
<text x="93" y="146.3">at</text>
<text x="96" y="146.3">30</text>
<text x="99.6" y="146.3">V),</text>
<text x="103.3" y="146.3">sample,</text>
<text x="111.9" y="146.3">drive</text>
<text x="117.6" y="146.3">low.</text>
<text x="122.6" y="146.3">Off</text>
<text x="126.5" y="146.3">drain</text>
<text x="132.5" y="146.3">&lt;=</text>
<text x="136.8" y="146.3">0.2</text>
<text x="141" y="146.3">uA</text>
<text x="144.4" y="146.3">(datasheet</text>
<text x="155.7" y="146.3">max,</text>
<text x="161.4" y="146.3">25</text>
<text x="12.7" y="153.9">Variant</text>
<text x="12.7" y="150.1">Q1</text>
<text x="16.4" y="150.1">|VGS|</text>
<text x="20.5" y="153.9">A (always-on):</text>
<text x="23.6" y="150.1">=</text>
<text x="26.3" y="150.1">0.82</text>
<text x="31.7" y="150.1">x</text>
<text x="33.9" y="150.1">Vin,</text>
<text x="36.4" y="153.9">fit</text>
<text x="38.5" y="150.1">clamped</text>
<text x="39.6" y="153.9">R7</text>
<text x="43.3" y="153.9">(0R),</text>
<text x="47.7" y="150.1">by</text>
<text x="49.2" y="153.9">omit</text>
<text x="51" y="150.1">D2</text>
<text x="54.6" y="153.9">Q1,</text>
<text x="54.6" y="150.1">to</text>
<text x="57.7" y="150.1">11.4-12.7</text>
<text x="58.9" y="153.9">Q2,</text>
<text x="63.2" y="153.9">D2,</text>
<text x="67.5" y="153.9">R4,</text>
<text x="68.9" y="150.1">V (BSS84</text>
<text x="71.7" y="153.9">R5,</text>
<text x="76" y="153.9">R6.</text>
<text x="79.3" y="150.1">VGS max</text>
<text x="80.2" y="153.9">Drain</text>
<text x="86.4" y="153.9">=</text>
<text x="89" y="150.1">20</text>
<text x="89.1" y="153.9">Vin/210k</text>
<text x="92.6" y="150.1">V).</text>
<text x="96.3" y="150.1">Switch</text>
<text x="99.1" y="153.9">(143</text>
<text x="103.6" y="150.1">needs</text>
<text x="104.8" y="153.9">uA</text>
<text x="108.2" y="153.9">at</text>
<text x="110.3" y="150.1">Vin</text>
<text x="111.2" y="153.9">30</text>
<text x="114.3" y="150.1">&gt;=</text>
<text x="118.6" y="150.1">~3</text>
<text x="12.7" y="157.7">Max</text>
<text x="17.5" y="157.7">VIN:</text>
<text x="22.3" y="157.7">30</text>
<text x="25.9" y="157.7">V operating.</text>
<text x="38.9" y="157.7">Q1</text>
<text x="42.6" y="157.7">VDS max</text>
<text x="52.4" y="157.7">50</text>
<text x="56" y="157.7">V, R1</text>
<text x="62.5" y="157.7">0805</text>
<text x="68.5" y="157.7">working</text>
<text x="76.8" y="157.7">voltage</text>
<text x="84.9" y="157.7">150</text>
</g>
</svg>
